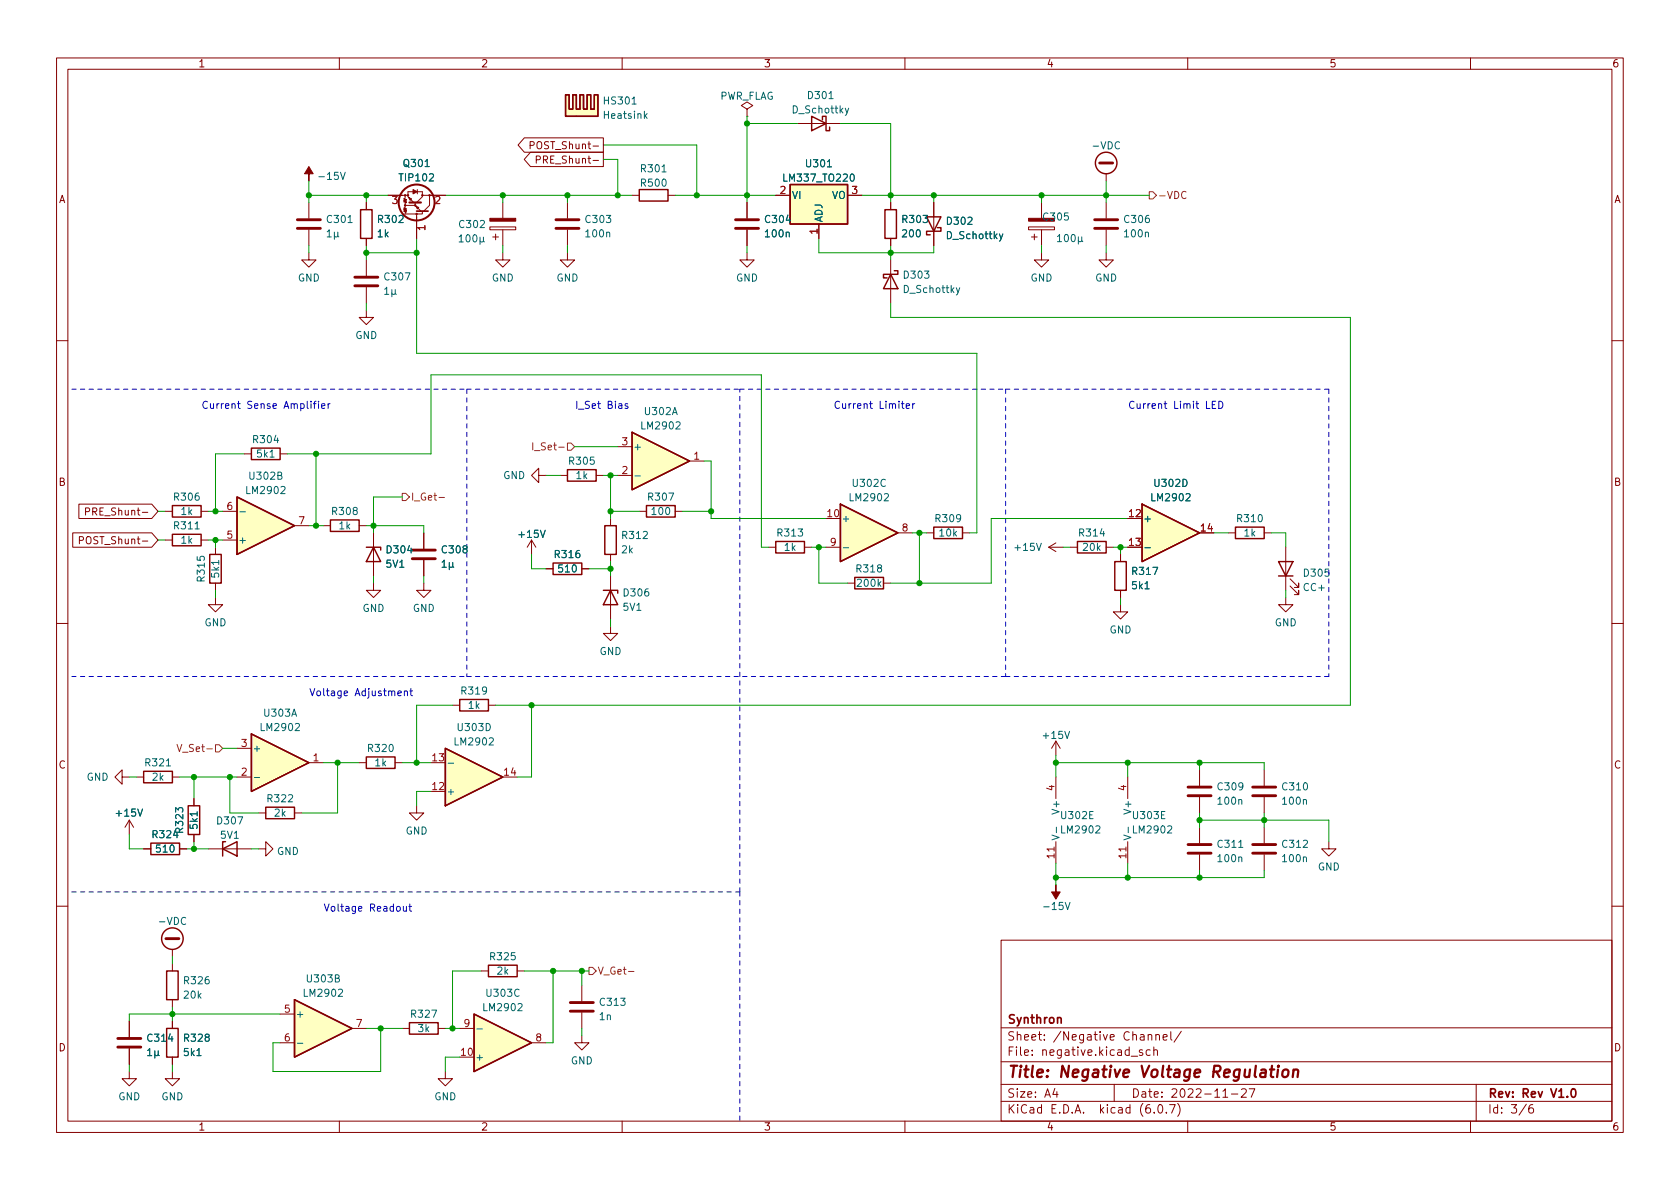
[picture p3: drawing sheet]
<svg xmlns="http://www.w3.org/2000/svg" width="297mm" height="210mm" viewBox="0 0 297 210" stroke-linecap="round" stroke-linejoin="round" font-family="sans-serif">
<g fill="none" stroke="#840000" stroke-width=".18">
<path d="M10 10.2h277v190.1h-277zM12 12.2h273v186.1h-273zM60 10.2v2M110 10.2v2M132.1 19.3l1-.6-1-.7-1 .7 1 .6v1.3M160 10.2v2M210 10.2v2M260 10.2v2M54.6 35.8v2.8M64.8 35.8v1.3M68.6 34.5h3M71.6 36.3v.4l-.2 .1 .5 .2-.5 .1 .5 .1-.5 .1 .5 .2-.3 .1v.2h3.1v-.5"/>
<path d="M71.6 34.5h.5v.3l1.1 1M71.6 34.5v.5l-.2 .2 .5 .1-.5 .1 .5 .2-.5 .1 .5 .1-.3 .1v.4h1.8M72.3 34.9l.5 .3-.3 .2zM73 33.9h-.9v.6M73.4 35.8v.5l1 1M73.5 36.4l.5 .3-.2 .3zM73.7 35.8l1-1v-.3h1.2v1.8l-1 1M73.7 38v4.2M73.8 33.5v.8M73.8 33.9h.9v.6M76.1 34.5h2.6M88.9 35.8v2.8"/>
<path d="M92.7 24.4h14v2.5h-14l-1.1-1.3zM93.7 25.7l.6-.1 .2-.1-.1-.3-.7-.2v1.3M93.8 26.9h12.9v2.6h-12.9l-1.1-1.3zM94.8 28.2h.6l.1-.2v-.3l-.7-.1v1.3M100.3 35.8v2.8M111.8 34.5h1.2M118.1 34.5h1.3M132.1 20.6h.1M132.1 35.8v2.8M137.2 34.5h2.5M141 21.8h7.6M144.8 39.6v2.6"/>
<path d="M149.9 34.5h2.5M157.5 35.8v1.3M165.1 35.8v7.6M184.1 35.8v2.8M195.6 30.7v1.3M195.6 35.8v2.8M54.6 44.7v1.3h1.3l-1.3 1.2-1.3-1.2h1.3M54.6 40.6v2.8M64.8 54.9v1.2h1.2l-1.2 1.3-1.3-1.3h1.3M64.8 42.2v1.2M64.8 46v2.8M64.8 50.8v2.8"/>
<path d="M86.6 40.1h4.6v.5h-4.6zM87.1 41.9h1M87.6 41.4v1M88.9 44.7v1.3h1.3l-1.3 1.2-1.3-1.2h1.3M88.9 40.6v2.8M100.3 44.7v1.3h1.3l-1.3 1.2-1.2-1.2h1.2M100.3 40.6v2.8M132.1 44.7v1.3h1.2l-1.2 1.2-1.3-1.2h1.3M132.1 40.6v2.8M157.5 42.2v1.2M157.5 46v7.6M181.9 40.1h4.5v.5h-4.5z"/>
<path d="M182.4 41.9h1M182.9 41.4v1M184.1 44.7v1.3h1.3l-1.3 1.2-1.2-1.2h1.2M184.1 40.6v2.8M195.6 44.7v1.3h1.2l-1.2 1.2-1.3-1.2h1.3M195.6 40.6v2.8M10 60.2h2M109.2 79h2.6M285 60.2h2M12.9 94.2h13.9l1.1 1.3-1.1 1.3h-13.9zM13.9 89.1h12.9l1.1 1.3-1.1 1.3h-12.9zM14 95.6l.6-.1 .2-.2-.1-.3-.7-.1v1.3"/>
<path d="M15.1 90.5l.6-.1 .2-.2-.1-.3-.7-.1v1.3M29.2 90.4h1.3M29.2 95.5h1.3M35.6 90.4h1.2M35.6 95.5h1.2M38.1 96.8v1.2M39.4 90.4h2.5M39.4 95.5h2.5M43.2 80.3h1.2M49.5 80.3h1.3M52.1 93h2.5M57.1 93h1.3"/>
<path d="M63.5 93h1.3M66 94.2v7.6M74.9 94.2v2.8M74.9 99.1v2.7M94 95.5l-.8 1.3M94 95.5v2.5M94 95.5l.7 1.3M95.2 84.1v-1.3l-1.2 1.3 1.2 1.2v-1.2h1.3M99.1 84.1h1.2M105.4 84.1h1.3M107.9 91.7v1.3M107.9 98v1.3"/>
<path d="M109.2 84.1h2.6M113 90.4h1.3M119.4 90.4h1.2M121.9 81.5h2.6M135.9 96.8h1.3M142.2 96.8h1.3M146 96.8h2.6M158.7 94.2h2.6M163.8 94.2h1.3M170.2 94.2h1.2M185.4 96.8h2.6M185.4 96.8l1.3 .7"/>
<path d="M186.7 96l-1.3 .8M189.2 96.8h1.3M195.6 96.8h1.2M198.1 98v1.3M217.2 94.2h1.2M223.5 94.2h1.3M227.3 96.8v7.6M10 110.2h2M38.1 105.7v1.2h1.3l-1.3 1.3-1.3-1.3h1.3M38.1 103.1v1.3M66 103.1v1.3h1.3l-1.3 1.3-1.2-1.3h1.2M74.9 103.1v1.3h1.3l-1.3 1.3-1.2-1.3h1.2"/>
<path d="M96.5 100.6h1.3M102.9 100.6h1.2M107.9 110.7v1.3h1.3l-1.3 1.3-1.2-1.3h1.2M107.9 101.8v7.7M149.9 103.1h1.2M156.2 103.1h1.3M198.1 106.9v1.3h1.3l-1.3 1.3-1.3-1.3h1.3M198.1 104.4v1.3M227.3 105.7v1.2h1.3l-1.3 1.3-1.2-1.3h1.2M228.1 103.6l1.5 1.6v-.8v.8h-.7M228.1 102.4l1.5 1.5v-.8v.8h-.7M285 110.2h2"/>
<path d="M21.6 137.4v-1.3l-1.3 1.3 1.3 1.3v-1.3h1.3M24.1 137.4h1.3M30.5 137.4h1.2M41.9 137.4h2.5M41.9 132.3h2.5M54.6 134.9h2.5M63.5 134.9h1.3M69.8 134.9h1.3M80 124.7h1.3M86.4 124.7h1.2M186.7 131.1v2.5M186.7 137.4v3.8"/>
<path d="M186.7 131.1l-.8 1.2M186.7 131.1l.8 1.2M199.4 137.4v3.8M212.1 136.1v2.8M223.5 136.1v2.8M22.9 145l-.8 1.3M22.9 145v2.6M22.9 145l.7 1.3M25.4 150.1h1.3M31.7 150.1h1.3M34.3 141.2v1.3M34.3 147.6v1.2"/>
<path d="M36.8 150.1h7.6M45.7 150.1h1.3v-1.3l1.3 1.3-1.3 1.3v-1.3M45.7 143.8h1.3M52.1 143.8h1.2M73.7 142.5v1.3h1.2l-1.2 1.2-1.3-1.2h1.3M186.7 148.8v3.8M199.4 148.8v3.8M212.1 141v2.8M212.1 146.3v2.8M212.1 151.1v2.8M223.5 141v2.8M223.5 146.3v2.8"/>
<path d="M223.5 151.1v2.8M234.9 148.8v1.3h1.3l-1.3 1.3-1.2-1.3h1.2M10 160.2h2M30.5 167.9v1.3M30.5 170.4v1.3M30.5 176.8v1.2M49.5 179.3h2.6M85.1 171.7h1.3M91.4 171.7h1.3M102.9 174.2v2.8M102.9 179.1v2.8M177 166.3h108v32h-108z"/>
<path d="M285 160.2h2M22.9 189.5v1.2h1.2l-1.2 1.3-1.3-1.3h1.3M22.9 180.6v2.8M22.9 185.4v2.8M30.5 189.5v1.2h1.2l-1.2 1.3-1.3-1.3h1.3M30.5 180.6v1.3M30.5 186.9v1.3M49.5 184.4h2.6M60 198.3v2M62.2 181.9h2.6M71.1 181.9h1.3M77.5 181.9h1.2"/>
<path d="M78.7 189.5v1.2h1.3l-1.3 1.3-1.2-1.3h1.2M81.3 181.9h2.5M94 184.4h2.5M102.9 183.1v1.3h1.2l-1.2 1.3-1.3-1.3h1.3M110 198.3v2M160 198.3v2M177 194.8h108M177 191.8h108M177 187.8h108M177 181.8h108M186.5 192.5l-.4 1h1M186.9 193v1"/>
<path d="M197 191.8v3M200 186.8h1.1M202 185.7l-.4-.1-.2 .2 .1 .3 .5 .1v.4h-.6M203 183.1l.2-.2 .4 .1v.9M203.4 185.7l-.5-.1-.3 .3v.4l.2 .3h.6M204 185.8l.2-.2 .4 .1v.9M204 185.1v1.5M204.1 196.7v.1M204.4 183.1l.2-.2 .3 .1 .1 .9M204.4 182.9v1M204.9 195.4l.2-.1a.81 .81 0 0 1 .6 .7 .81 .81 0 0 1-.3 .8h-.2a.81 .81 0 0 1-.6-.6 .81 .81 0 0 1 .3-.8zM205.6 183.4l.8-.1-.1-.3-.4-.1-.3 .2 .1 .8h.6"/>
<path d="M206.2 196.7v.1M206.8 195.3h1l-.7 1.5M207 182.4v1.3l.2 .2M208.2 195.1a1.72 1.72 0 0 1 0 2.3M208.9 182.4l-1.3 1.9M210 198.3v2M216.2 194h.9M217.7 193.5h1.2M219.5 192.7l.6-.2 .2 .2 .1 .3-1 1h1M220.9 192.5h1l-.7 1.5M260 198.3v2M261 191.8v6.5"/>
<path d="M269.9 195.3l-1.3 1.9M271 195.3a.6 .6 0 0 0-.7 .7v.5l.1 .3h.5l.2-.1 .1-.5-.2-.2-.4-.1-.3 .3"/>
<circle cx="71.6" cy="34.5" r=".13"/>
<circle cx="71.6" cy="36.3" r=".13"/>
<circle cx="72.1" cy="34.5" r=".13"/>
<circle cx="73.4" cy="36.3" r=".13"/>
<circle cx="73.7" cy="37.8" r=".13"/>
<circle cx="74.7" cy="34.5" r=".13"/>
<circle cx="75.9" cy="34.5" r=".13"/>
</g>
<path d="M73.7 37.3h2M278 192.6l.1-.1a.81 .81 0 0 1 .6 .7 .81 .81 0 0 1-.3 .8h-.1a.81 .81 0 0 1-.6-.6 .81 .81 0 0 1 .3-.8z" fill="none" stroke="#840000" stroke-width=".3"/>
<path d="M224.5 189.1h.8M224.9 188.5l-.2 1.7 .1 .2 .3 .1M226 189.1l-.2 1.4M226 188.5l-.1 .1 .1 .1 .1-.1-.1-.1v.2M226.9 189.3a.52 .52 0 0 1 .5-.2 .52 .52 0 0 1 .4 .4v.6a.55 .55 0 0 1-.6 .4 .55 .55 0 0 1-.5-.4zM228.7 189.3a.49 .49 0 0 1 .8 .1l-.1 1.1M228.7 189.1l-.1 1.4" fill="none" stroke="#840000" stroke-width=".4"/>
<g fill="#840000" stroke="#840000" stroke-width=".18">
<path d="M181.9 38.6h4.5v.5h-4.5z"/>
<path d="M186.7 156.5v1.2h.8l-.8 1.3-.8-1.3h.8z"/>
<path d="M54.6 29.5l.8 1.2h-.8v1.3v-1.3h-.8z"/>
<path d="M86.6 38.6h4.6v.5h-4.6z"/>
<path d="M73 33.5l.8 .4-.8 .4z"/>
</g>
<g fill="none" stroke="#006464" stroke-width=".18">
<path d="M150.1 19.1l-.5 1.2-.1 .1M57.9 41l.3-.4v1.3M57.9 41.9h.7M59.1 41v1.3M59.7 41.7l.2 .2M59.7 41v.8l-.4 .1-.2-.2M68 51.1l.4-.3v1.3M68 52.1h.7M69.3 51.2v1.3M69.9 51.9l.2 .2M69.9 51.2l-.1 .8-.3 .1-.2-.2M81.2 41.9l.3-.4v1.3"/>
<path d="M81.2 42.8h.7M82.5 41.6l.2-.1a.68 .68 0 0 1 .4 .6 .68 .68 0 0 1-.4 .7l-.2-.1-.1-.4zM83.7 41.6l.2-.1a.68 .68 0 0 1 .4 .6 .68 .68 0 0 1-.4 .7l-.2-.1-.1-.4zM84.9 41.9v1.3M85.5 42.6l.2 .2M85.5 41.9l-.1 .8-.3 .1-.2-.2M169.7 50.9l-.4 1.1-.2 .2M177.3 41.4l-.4 1.1-.2 .1M187 41.8l.3-.3v1.2M187 42.7h.7M188.3 41.6l.2-.1a.68 .68 0 0 1 .4 .6 .68 .68 0 0 1-.4 .6l-.2-.1-.1-.4zM189.5 41.6l.2-.1a.68 .68 0 0 1 .4 .6 .68 .68 0 0 1-.4 .6l-.2-.1-.1-.4z"/>
<path d="M190.7 41.9v1.3M191.3 42.6l.1 .1M191.3 41.9l-.1 .8h-.4l-.1-.1M42.4 90.5h1M78.2 99.4l.3-.4v1.3M79.4 99.5v1.2M80 99.5v.8h-.4l-.2-.2M112.3 84.2h.9M149.1 96.9h1M202.4 96.9h1M78.2 100.3h.7M80 100.1l.2 .2"/>
<path d="M45 137.5h.9M79.2 135h1M186 147.7l1.3 .4-1.3 .4M186.8 146.3v.9M198.7 147.7l1.3 .4-1.3 .4M199.5 146.3v.9M26.1 185.8l.4-.4v1.3M26.1 186.7h.7M27.4 185.8v1.3M28 186.5l.2 .2M28 185.8l-.1 .8-.3 .1-.2-.2M52.6 184.5h.9"/>
<path d="M84.3 181.9h1"/>
</g>
<g fill="none" stroke="#840000" stroke-width=".25">
<path d="M100 16.8h.6v2.5h.7v-2.5h.6v2.5h.6v-2.5h.7v2.5h.6v-2.5h.6v2.5h.7v-2.5h.6v3.8h-5.7zM63.8 37.1h2v5.1h-2zM113 33.5h5.1v2.1h-5.1zM139.7 32.6h10.2v7h-10.2zM143.5 20.6l2.5 1.2-2.5 1.3zM145.4 21.2v-.6h.6v2.5h.7v-.6M156.5 37.1h2v5.1h-2zM163.8 38.3h2.6l-1.3 2.6zM157.5 48.5l1.2 2.5h-2.5zM158.1 47.9h.6v.6h-2.5v.6h.6M165.7 40.3h.7v.6h-2.6v.6h.7M44.4 79.2h5.1v2.1h-5.1z"/>
<path d="M111.8 76.4l10.1 5.1-10.1 5.1zM30.5 89.4h5.1v2h-5.1zM30.5 94.5h5.1v2h-5.1zM37.1 98h2v5.1h-2zM41.9 87.9l10.2 5.1-10.2 5zM58.4 91.9h5.1v2.1h-5.1zM64.8 96.8h2.5v.5M66 96.8l1.3 2.5h-2.5zM97.8 99.6h5.1v2h-5.1zM100.3 83.1h5.1v2h-5.1zM106.9 93h2.1v5h-2.1zM114.3 89.4h5.1v2h-5.1z"/>
<path d="M137.2 95.8h5v2h-5zM148.6 89.1l10.1 5.1-10.1 5.1zM165.1 93.2h5.1v2h-5.1zM190.5 95.8h5.1v2h-5.1zM197.1 99.3h2v5.1h-2zM201.9 89.1l10.2 5.1-10.2 5.1zM218.4 93.2h5.1v2h-5.1zM226.1 99.3h2.5l-1.3 2.5zM106.7 104.4h2.5v.5M107.9 104.4l1.3 2.5h-2.5zM151.1 102.1h5.1v2h-5.1zM226.1 101.8h2.5"/>
<path d="M25.4 136.4h5.1v2h-5.1zM44.4 129.8l10.2 5.1-10.2 5zM64.8 133.9h5v2h-5zM78.7 132.3l10.2 5.1-10.2 5.1zM81.3 123.7h5.1v2h-5.1zM26.7 149.1h5v2h-5zM33.3 142.5h2v5.1h-2zM39.4 150.1l2.5-1.3v2.6zM39.9 148.8h-.5v2.6M47 142.7h5.1v2.1h-5.1zM29.5 171.7h2v5.1h-2zM52.1 176.8l10.1 5.1-10.1 5z"/>
<path d="M83.8 179.3l10.2 5.1-10.2 5.1zM86.4 170.7h5v2h-5zM29.5 181.9h2v5h-2zM72.4 180.8h5.1v2.1h-5.1z"/>
<circle cx="195.6" cy="28.8" r="1.9"/>
<circle cx="30.5" cy="166" r="1.9"/>
</g>
<g fill="none" stroke="#840000" stroke-width=".51">
<path d="M52.6 38.9h4M98.3 38.9h4.1M130 38.9h4.1M193.5 38.9h4.1M194.4 28.8h2.3M52.6 40.4h4M62.7 50.5h4.1M62.7 49h4.1M98.3 40.4h4.1M130 40.4h4.1M193.5 40.4h4.1M72.9 98.8h4.1"/>
<path d="M72.9 97.3h4.1M210.1 139.2h4M221.5 139.2h4.1M210.1 150.9h4M210.1 149.3h4M210.1 140.7h4M221.5 150.9h4.1M221.5 149.3h4.1M221.5 140.7h4.1M29.3 166h2.3M100.8 178.8h4.1M100.8 177.3h4.1"/>
<path d="M20.8 185.2h4.1M20.8 183.6h4.1"/>
</g>
<g fill="#ffffc2" stroke="#ffffc2" stroke-width=".18">
<path d="M100 16.8h.6v2.5h.7v-2.5h.6v2.5h.6l-.6 1.3h-1.9z"/>
<path d="M102.5 16.8h.7v2.5h.6v-2.5h.6v2.5h.7v-2.5h.6v3.8h-3.8l.6-1.3z"/>
<path d="M139.7 32.6h10.2v7h-10.2z"/>
<path d="M111.8 76.4l10.1 5.1-10.1 5.1z"/>
<path d="M148.6 89.1l10.1 5.1-10.1 5.1z"/>
<path d="M201.9 89.1l10.2 5.1-10.2 5.1z"/>
<path d="M78.7 132.3l10.2 5.1-10.2 5.1z"/>
<path d="M83.8 179.3l10.2 5.1-10.2 5.1z"/>
<path d="M44.4 129.8l10.2 5.1-10.2 5z"/>
<path d="M41.9 87.9l10.2 5.1-10.2 5z"/>
<path d="M52.1 176.8l10.1 5.1-10.1 5z"/>
</g>
<path d="M72.4 35.8h2" fill="none" stroke="#840000" stroke-width=".38"/>
<circle cx="73.7" cy="35.8" r="3.2" fill="none" stroke="#840000" stroke-width=".36"/>
<path d="M203.2 33.9h.6l.7 .6-.7 .7h-.6zM209.7 34a.6 .6 0 0 0-.8 .4 .6 .6 0 0 0 .6 .7l.2-.1M94.2 78.3v1.3M94.5 79.7h1M100.3 78.4h.7l.6 .6-.6 .6h-.7zM71.1 87.2h.7l.6 .7-.6 .6h-.7zM77.6 88h1M31.3 131.6l.4 1.3 .4-1.3M38.1 131.7h.6l.7 .6-.7 .7h-.6zM104.1 171.1h.7l.6 .6-.6 .6h-.7zM111.1 171.8h1" fill="none" stroke="#725600" stroke-width=".18"/>
<g fill="none" stroke="#0000c2" stroke-width=".18">
<path d="M55 71v.1M55 71.4v.8M55.4 71.4h.5M55.9 71l-.3 .1v1.1M56.3 71v.1M56.3 71.4v.8M56.9 71.8l.6-.1-.1-.3h-.4l-.1 .2v.6h.5M58 71.4v.8M58.4 71.4l-.4 .2M111 71.4h-.3l-.2 .2 .1 .1 .4 .2v.3h-.5M159.4 71.4h.5M159.6 71v1l.3 .2"/>
<path d="M160.2 71.8l.6-.1v-.3h-.4l-.2 .2 .1 .6h.5M161.4 71.4v.8M161.7 71.4l-.3 .2M214.3 71.6h.5M214.9 71h-.6v1.2h.6M215.5 71a.64 .64 0 0 1 .7 .6 .64 .64 0 0 1-.7 .6zM70.3 122.6l.7-.1-.1-.3h-.4l-.2 .2 .1 .6h.5M71.5 122.3l.2-.1h.3v.8M71.5 122.2v.8M72.5 122.2h.5M72.6 121.8v1l.4 .2M72.5 159.9v1l.3 .2"/>
<path d="M71.3 160.3l.1 .8h.3l.2-.1M71.9 160.3v.8M72.3 160.3h.5"/>
</g>
<g fill="none" stroke="#0000c2" stroke-width=".18" stroke-dasharray=".8 .8">
<path d="M12.7 68.8h69.8M82.5 68.8h48.3M82.5 68.8v50.8M130.8 68.8h47M177.8 68.8v50.8M177.8 68.8h57.1M234.9 68.8v50.8M12.7 119.6h69.8M82.5 119.6h48.3M130.8 119.6v-50.8M177.8 119.6h-47M234.9 119.6h-57.1"/>
<path d="M12.7 157.7h118.1M130.8 157.7v40.7M130.8 157.7v-38.1"/>
</g>
<g fill="none" stroke="#009600" stroke-width=".18">
<path d="M54.6 34.5h14M54.6 32v3.8M64.8 34.5v1.3M78.7 34.5h33.1M88.9 34.5v1.3M100.3 34.5v1.3M106.7 25.6h16.5v8.9M106.7 28.2h2.5v6.3M119.4 34.5h17.8M132.1 20.6v15.2M132.1 21.8h8.9M148.6 21.8h8.9v14"/>
<path d="M152.4 34.5h50.8M165.1 34.5v1.3M184.1 34.5v1.3M195.6 32v3.8M54.6 43.4v1.3M64.8 43.4v2.6M64.8 53.6v1.3M64.8 44.7h8.9M73.7 42.2v20.3h99v31.7h-1.3M88.9 43.4v1.3M100.3 43.4v1.3M132.1 43.4v1.3"/>
<path d="M144.8 42.2v2.5h20.3v-1.3M157.5 53.6v2.5h81.3v68.6h-151.2M157.5 43.4v2.6M184.1 43.4v1.3M195.6 43.4v1.3M101.6 79h7.6M27.9 90.4h1.3M27.9 95.5h1.3M36.8 90.4h2.6M36.8 95.5h2.6M38.1 95.5v1.3M43.2 80.3h-5.1v10.1"/>
<path d="M50.8 80.3h25.4v-14h58.4v30.5h1.3M54.6 93h2.5M55.9 80.3v12.7M64.8 93h10.1v1.2M71.1 87.9h-5.1v6.3M94 98v2.6h2.5M96.5 84.1h2.6M106.7 84.1h2.5M107.9 84.1v7.6M107.9 99.3v2.5M107.9 90.4h5.1M120.6 90.4h5.1"/>
<path d="M124.5 81.5h1.2v10.2h20.3M143.5 96.8h2.5M144.8 96.8v6.3h5.1M161.3 94.2h2.5M162.6 94.2v8.9M188 96.8h1.2M196.8 96.8h2.6M198.1 96.8v1.2M199.4 91.7h-24.1v11.4h-17.8M214.6 94.2h2.6M224.8 94.2h2.5v2.6M38.1 104.4v1.3"/>
<path d="M66 101.8v1.3M74.9 101.8v1.3M104.1 100.6h3.8M107.9 109.5v1.2M198.1 105.7v1.2M227.3 104.4v1.3M22.9 137.4h1.2M31.7 137.4h10.2M34.3 137.4v3.8M39.4 132.3h2.5M40.6 137.4v6.4h5.1M57.1 134.9h6.4"/>
<path d="M59.7 134.9v8.9h-6.4M71.1 134.9h5.1M76.2 139.9h-2.5v2.6M80 124.7h-6.3v10.2M94 124.7v12.7h-2.6M186.7 134.9h36.8v1.2M186.7 133.6v3.8M199.4 134.9v2.5M212.1 134.9v1.2M22.9 147.6v2.5h2.5M33 150.1h3.8M34.3 148.8v1.3"/>
<path d="M44.4 150.1h1.3M186.7 152.6v3.9M199.4 152.6v2.6M212.1 143.8v2.5M212.1 153.9v1.3M212.1 145h22.8v3.8M223.5 143.8v2.5M223.5 153.9v1.3h-36.8M30.5 169.2v1.2M30.5 178v2.6M49.5 179.3h-26.6v1.3M85.1 171.7h-5.1v10.2"/>
<path d="M92.7 171.7h11.4M97.8 171.7v12.7h-1.3M102.9 171.7v2.5M22.9 188.2v1.3M30.5 188.2v1.3M64.8 181.9h6.3M67.3 181.9v7.6h-19v-5.1h1.2M78.7 181.9h2.6M81.3 186.9h-2.6v2.6M102.9 181.9v1.2"/>
</g>
<g fill="#009600" stroke="#009600" stroke-width=".18">
<circle cx="132.1" cy="34.5" r=".46"/>
<circle cx="123.2" cy="34.5" r=".46"/>
<circle cx="109.2" cy="34.5" r=".46"/>
<circle cx="100.3" cy="34.5" r=".46"/>
<circle cx="132.1" cy="21.8" r=".46"/>
<circle cx="212.1" cy="155.2" r=".46"/>
<circle cx="186.7" cy="155.2" r=".46"/>
<circle cx="199.4" cy="155.2" r=".46"/>
<circle cx="212.1" cy="145" r=".46"/>
<circle cx="223.5" cy="145" r=".46"/>
<circle cx="184.1" cy="34.5" r=".46"/>
<circle cx="165.1" cy="34.5" r=".46"/>
<circle cx="157.5" cy="34.5" r=".46"/>
<circle cx="157.5" cy="44.7" r=".46"/>
<circle cx="195.6" cy="34.5" r=".46"/>
<circle cx="54.6" cy="34.5" r=".46"/>
<circle cx="64.8" cy="34.5" r=".46"/>
<circle cx="64.8" cy="44.7" r=".46"/>
<circle cx="73.7" cy="44.7" r=".46"/>
<circle cx="88.9" cy="34.5" r=".46"/>
<circle cx="162.6" cy="94.2" r=".46"/>
<circle cx="198.1" cy="96.8" r=".46"/>
<circle cx="144.8" cy="96.8" r=".46"/>
<circle cx="125.7" cy="90.4" r=".46"/>
<circle cx="162.6" cy="103.1" r=".46"/>
<circle cx="212.1" cy="134.9" r=".46"/>
<circle cx="199.4" cy="134.9" r=".46"/>
<circle cx="186.7" cy="134.9" r=".46"/>
<circle cx="102.9" cy="171.7" r=".46"/>
<circle cx="94" cy="124.7" r=".46"/>
<circle cx="97.8" cy="171.7" r=".46"/>
<circle cx="34.3" cy="150.1" r=".46"/>
<circle cx="34.3" cy="137.4" r=".46"/>
<circle cx="40.6" cy="137.4" r=".46"/>
<circle cx="38.1" cy="90.4" r=".46"/>
<circle cx="38.1" cy="95.5" r=".46"/>
<circle cx="66" cy="93" r=".46"/>
<circle cx="59.7" cy="134.9" r=".46"/>
<circle cx="73.7" cy="134.9" r=".46"/>
<circle cx="30.5" cy="179.3" r=".46"/>
<circle cx="80" cy="181.9" r=".46"/>
<circle cx="67.3" cy="181.9" r=".46"/>
<circle cx="55.9" cy="93" r=".46"/>
<circle cx="55.9" cy="80.3" r=".46"/>
<circle cx="107.9" cy="84.1" r=".46"/>
<circle cx="107.9" cy="90.4" r=".46"/>
<circle cx="107.9" cy="100.6" r=".46"/>
</g>
<text font-size="2.8" fill="#840000" x="178" y="190.6">Title: Negative Voltage Regulation</text>
<g font-size="2.1" fill="#840000">
<text x="178" y="184">Sheet: /Negative Channel/</text>
<text x="178" y="181">Synthron</text>
<text x="178" y="186.7">File: negative.kicad_sch</text>
<text x="178" y="196.9">KiCad E.D.A. kicad (6.0.7)</text>
<text x="178" y="194.1">Size: A4</text>
<text x="200" y="194.1">Date: 2022-11-27</text>
<text x="263" y="194.1">Rev: Rev V1.0</text>
<text x="263" y="196.9">Id: 3/6</text>
</g>
<g font-size="1.8" fill="#840000">
<text x="35" y="11.9">1</text>
<text x="85" y="11.9">2</text>
<text x="135" y="11.9">3</text>
<text x="185" y="11.9">4</text>
<text x="235" y="11.9">5</text>
<text x="285" y="11.9">6</text>
<text x="94.8" y="26.4">POST_Shunt-</text>
<text x="96" y="28.9">PRE_Shunt-</text>
<text x="10.3" y="35.9">A</text>
<text x="285.3" y="35.9">A</text>
<text x="10.3" y="85.9">B</text>
<text x="285.3" y="85.9">B</text>
<text x="16.3" y="91.1">PRE_Shunt-</text>
<text x="15.1" y="96.2">POST_Shunt-</text>
<text x="10.3" y="135.9">C</text>
<text x="285.3" y="135.9">C</text>
<text x="10.3" y="185.9">D</text>
<text x="285.3" y="185.9">D</text>
<text x="35" y="199.9">1</text>
<text x="85" y="199.9">2</text>
<text x="135" y="199.9">3</text>
<text x="185" y="199.9">4</text>
<text x="235" y="199.9">5</text>
<text x="285" y="199.9">6</text>
</g>
<g font-size="1.8" fill="#006464">
<text x="127.1" y="17.6">PWR_FLAG</text>
<text x="143" y="17.5">D301</text>
<text x="106.9" y="21">Heatsink</text>
<text x="106.9" y="18.5">HS301</text>
<text x="140.2" y="20">D_Schottky</text>
<text x="71.5" y="29.5">Q301</text>
<text x="142.7" y="29.6">U301</text>
<text x="193.4" y="26.4">-VDC</text>
<text x="56.8" y="31.8">-15V</text>
<text x="70.8" y="32.1">TIP102</text>
<text x="113.5" y="30.5">R301</text>
<text x="113.5" y="33">R500</text>
<text x="138.8" y="32.1">LM337_TO220</text>
<text x="140" y="35.2">VI</text>
<text x="147" y="35.2">VO</text>
<text x="57.9" y="39.4">C301</text>
<text x="66.8" y="42">1k</text>
<text x="67" y="39.4">R302</text>
<text x="81.3" y="40.3">C302</text>
<text x="103.7" y="39.4">C303</text>
<text x="103.7" y="42">100n</text>
<text x="135.4" y="39.4">C304</text>
<text x="135.5" y="42">100n</text>
<text x="145.4" y="39.4" transform="rotate(-90 145.4 39.4)">ADJ</text>
<text x="159.7" y="39.4">R303</text>
<text x="159.7" y="42">200</text>
<text x="167.5" y="39.7">D302</text>
<text x="184.6" y="39">C305</text>
<text x="198.9" y="39.4">C306</text>
<text x="199" y="42">100n</text>
<text x="167.5" y="42.3">D_Schottky</text>
<text x="52.6" y="49.8">GND</text>
<text x="68.1" y="49.6">C307</text>
<text x="86.9" y="49.8">GND</text>
<text x="98.4" y="49.8">GND</text>
<text x="130.1" y="49.8">GND</text>
<text x="159.9" y="51.8">D_Schottky</text>
<text x="159.9" y="49.3">D303</text>
<text x="182.2" y="49.8">GND</text>
<text x="193.6" y="49.8">GND</text>
<text x="62.8" y="59.9">GND</text>
<text x="113.6" y="75.9">LM2902</text>
<text x="114.1" y="73.4">U302A</text>
<text x="44.9" y="78.4">R304</text>
<text x="45.5" y="80.9">5k1</text>
<text x="100.8" y="82.2">R305</text>
<text x="111.9" y="79.6">+</text>
<text x="30.9" y="88.5">R306</text>
<text x="43.7" y="87.4">LM2902</text>
<text x="44.2" y="84.8">U302B</text>
<text x="88.9" y="84.7">GND</text>
<text x="101.9" y="84.7">1k</text>
<text x="114.7" y="88.5">R307</text>
<text x="150.4" y="88.6">LM2902</text>
<text x="150.9" y="86.1">U302C</text>
<text x="203.8" y="88.6">LM2902</text>
<text x="204.3" y="86.1">U302D</text>
<text x="30.9" y="93.6">R311</text>
<text x="32" y="91.1">1k</text>
<text x="58.8" y="91.1">R308</text>
<text x="60" y="93.6">1k</text>
<text x="91.9" y="95.1">+15V</text>
<text x="110.1" y="95.3">R312</text>
<text x="115.4" y="91.1">100</text>
<text x="137.6" y="94.9">R313</text>
<text x="148.7" y="92.3">+</text>
<text x="165.5" y="92.3">R309</text>
<text x="166.2" y="94.9">10k</text>
<text x="190.9" y="94.9">R314</text>
<text x="202.1" y="92.3">+</text>
<text x="218.9" y="92.3">R310</text>
<text x="220" y="94.9">1k</text>
<text x="32" y="96.1">1k</text>
<text x="42" y="96.1">+</text>
<text x="68.3" y="100.4">5V1</text>
<text x="68.5" y="97.8">D304</text>
<text x="78.3" y="97.8">C308</text>
<text x="98.2" y="98.7">R316</text>
<text x="98.9" y="101.2">510</text>
<text x="109.9" y="97.8">2k</text>
<text x="138.7" y="97.4">1k</text>
<text x="151.6" y="101.2">R318</text>
<text x="179.6" y="97.4">+15V</text>
<text x="191.6" y="97.4">20k</text>
<text x="200.3" y="101.6">R317</text>
<text x="230.7" y="102">D305</text>
<text x="36.2" y="102.7" transform="rotate(-90 36.2 102.7)">R315</text>
<text x="38.7" y="102.1" transform="rotate(-90 38.7 102.1)">5k1</text>
<text x="110.2" y="108">5V1</text>
<text x="110.4" y="105.5">D306</text>
<text x="151.7" y="103.8">200k</text>
<text x="200.2" y="104.2">5k1</text>
<text x="230.6" y="104.5">CC+</text>
<text x="36.1" y="110.7">GND</text>
<text x="64.1" y="108.2">GND</text>
<text x="73" y="108.2">GND</text>
<text x="196.2" y="112">GND</text>
<text x="225.4" y="110.7">GND</text>
<text x="106" y="115.8">GND</text>
<text x="81.7" y="122.8">R319</text>
<text x="82.8" y="125.3">1k</text>
<text x="46.3" y="129.3">LM2902</text>
<text x="46.8" y="126.7">U303A</text>
<text x="80.6" y="131.8">LM2902</text>
<text x="81.1" y="129.3">U303D</text>
<text x="184.6" y="130.7">+15V</text>
<text x="25.8" y="135.5">R321</text>
<text x="44.6" y="133">+</text>
<text x="65.2" y="133">R320</text>
<text x="66.3" y="135.5">1k</text>
<text x="15.3" y="138">GND</text>
<text x="27" y="138">2k</text>
<text x="47.4" y="141.9">R322</text>
<text x="78.9" y="140.6">+</text>
<text x="187.3" y="143.6" transform="rotate(-90 187.3 143.6)">V+</text>
<text x="200" y="143.6" transform="rotate(-90 200 143.6)">V+</text>
<text x="215.4" y="139.7">C309</text>
<text x="215.5" y="142.3">100n</text>
<text x="226.9" y="139.7">C310</text>
<text x="226.9" y="142.3">100n</text>
<text x="20.7" y="144.4">+15V</text>
<text x="27.1" y="148.2">R324</text>
<text x="32.4" y="147.1" transform="rotate(-90 32.4 147.1)">R323</text>
<text x="34.9" y="146.5" transform="rotate(-90 34.9 146.5)">5k1</text>
<text x="38.5" y="145.8">D307</text>
<text x="39.1" y="148.3">5V1</text>
<text x="48.5" y="144.4">2k</text>
<text x="71.7" y="147.6">GND</text>
<text x="187.8" y="144.8">U302E</text>
<text x="187.8" y="147.4">LM2902</text>
<text x="200.5" y="144.8">U303E</text>
<text x="200.5" y="147.4">LM2902</text>
<text x="215.4" y="149.9">C311</text>
<text x="226.9" y="149.9">C312</text>
<text x="27.7" y="150.7">510</text>
<text x="48.9" y="151.2">GND</text>
<text x="215.5" y="152.4">100n</text>
<text x="226.9" y="152.4">100n</text>
<text x="233" y="153.9">GND</text>
<text x="184.9" y="160.9">-15V</text>
<text x="28.3" y="163.6">-VDC</text>
<text x="54.4" y="173.7">U303B</text>
<text x="86.8" y="169.8">R325</text>
<text x="87.9" y="172.3">2k</text>
<text x="32.6" y="176.6">20k</text>
<text x="32.7" y="174">R326</text>
<text x="52.2" y="180">+</text>
<text x="53.9" y="176.3">LM2902</text>
<text x="72.8" y="180">R327</text>
<text x="85.7" y="178.8">LM2902</text>
<text x="86.1" y="176.3">U303C</text>
<text x="106.2" y="177.8">C313</text>
<text x="26.2" y="184.2">C314</text>
<text x="32.7" y="184.2">R328</text>
<text x="73.9" y="182.5">3k</text>
<text x="106" y="180.4">1n</text>
<text x="32.6" y="186.7">5k1</text>
<text x="83.9" y="187.6">+</text>
<text x="100.9" y="188.2">GND</text>
<text x="20.9" y="194.6">GND</text>
<text x="28.5" y="194.6">GND</text>
<text x="76.8" y="194.6">GND</text>
</g>
<g font-size="1.8" fill="#a90000">
<text x="137.9" y="34.3">2</text>
<text x="150.6" y="34.3">3</text>
<text x="69.4" y="36.1">3</text>
<text x="75.2" y="40.7" transform="rotate(-90 75.2 40.7)">1</text>
<text x="76.9" y="36.1">2</text>
<text x="144.5" y="41.4" transform="rotate(-90 144.5 41.4)">1</text>
<text x="110" y="83.8">2</text>
<text x="110" y="78.7">3</text>
<text x="122.7" y="81.3">1</text>
<text x="40.1" y="95.2">5</text>
<text x="40.1" y="90.2">6</text>
<text x="52.8" y="92.7">7</text>
<text x="146.3" y="91.4">10</text>
<text x="159.5" y="94">8</text>
<text x="199.7" y="91.4">12</text>
<text x="212.4" y="94">14</text>
<text x="146.8" y="96.5">9</text>
<text x="199.7" y="96.5">13</text>
<text x="42.7" y="137.2">2</text>
<text x="42.7" y="132.1">3</text>
<text x="55.4" y="134.6">1</text>
<text x="76.5" y="134.6">13</text>
<text x="89.2" y="137.2">14</text>
<text x="76.5" y="139.7">12</text>
<text x="186.4" y="139.8" transform="rotate(-90 186.4 139.8)">4</text>
<text x="199.1" y="139.8" transform="rotate(-90 199.1 139.8)">4</text>
<text x="186.4" y="151.7" transform="rotate(-90 186.4 151.7)">11</text>
<text x="199.1" y="151.7" transform="rotate(-90 199.1 151.7)">11</text>
<text x="50.3" y="179.1">5</text>
<text x="50.3" y="184.1">6</text>
<text x="63" y="181.6">7</text>
<text x="82.1" y="181.6">9</text>
<text x="94.8" y="184.1">8</text>
<text x="81.6" y="186.7">10</text>
</g>
<g font-size="1.8" fill="#725600">
<text x="204.7" y="35.2">-VDC</text>
<text x="95.3" y="79.6">I_Set-</text>
<text x="72.6" y="88.5">I_Get-</text>
<text x="32.4" y="133">V_Set-</text>
<text x="105.6" y="172.3">V_Get-</text>
</g>
<g font-size="1.8" fill="#0000c2">
<text x="35.6" y="72.3">Current Sense Amplifier</text>
<text x="101.6" y="72.3">I_Set Bias</text>
<text x="147.3" y="72.3">Current Limiter</text>
<text x="199.4" y="72.3">Current Limit LED</text>
<text x="54.6" y="123.1">Voltage Adjustment</text>
<text x="57.1" y="161.2">Voltage Readout</text>
</g>
</svg>
